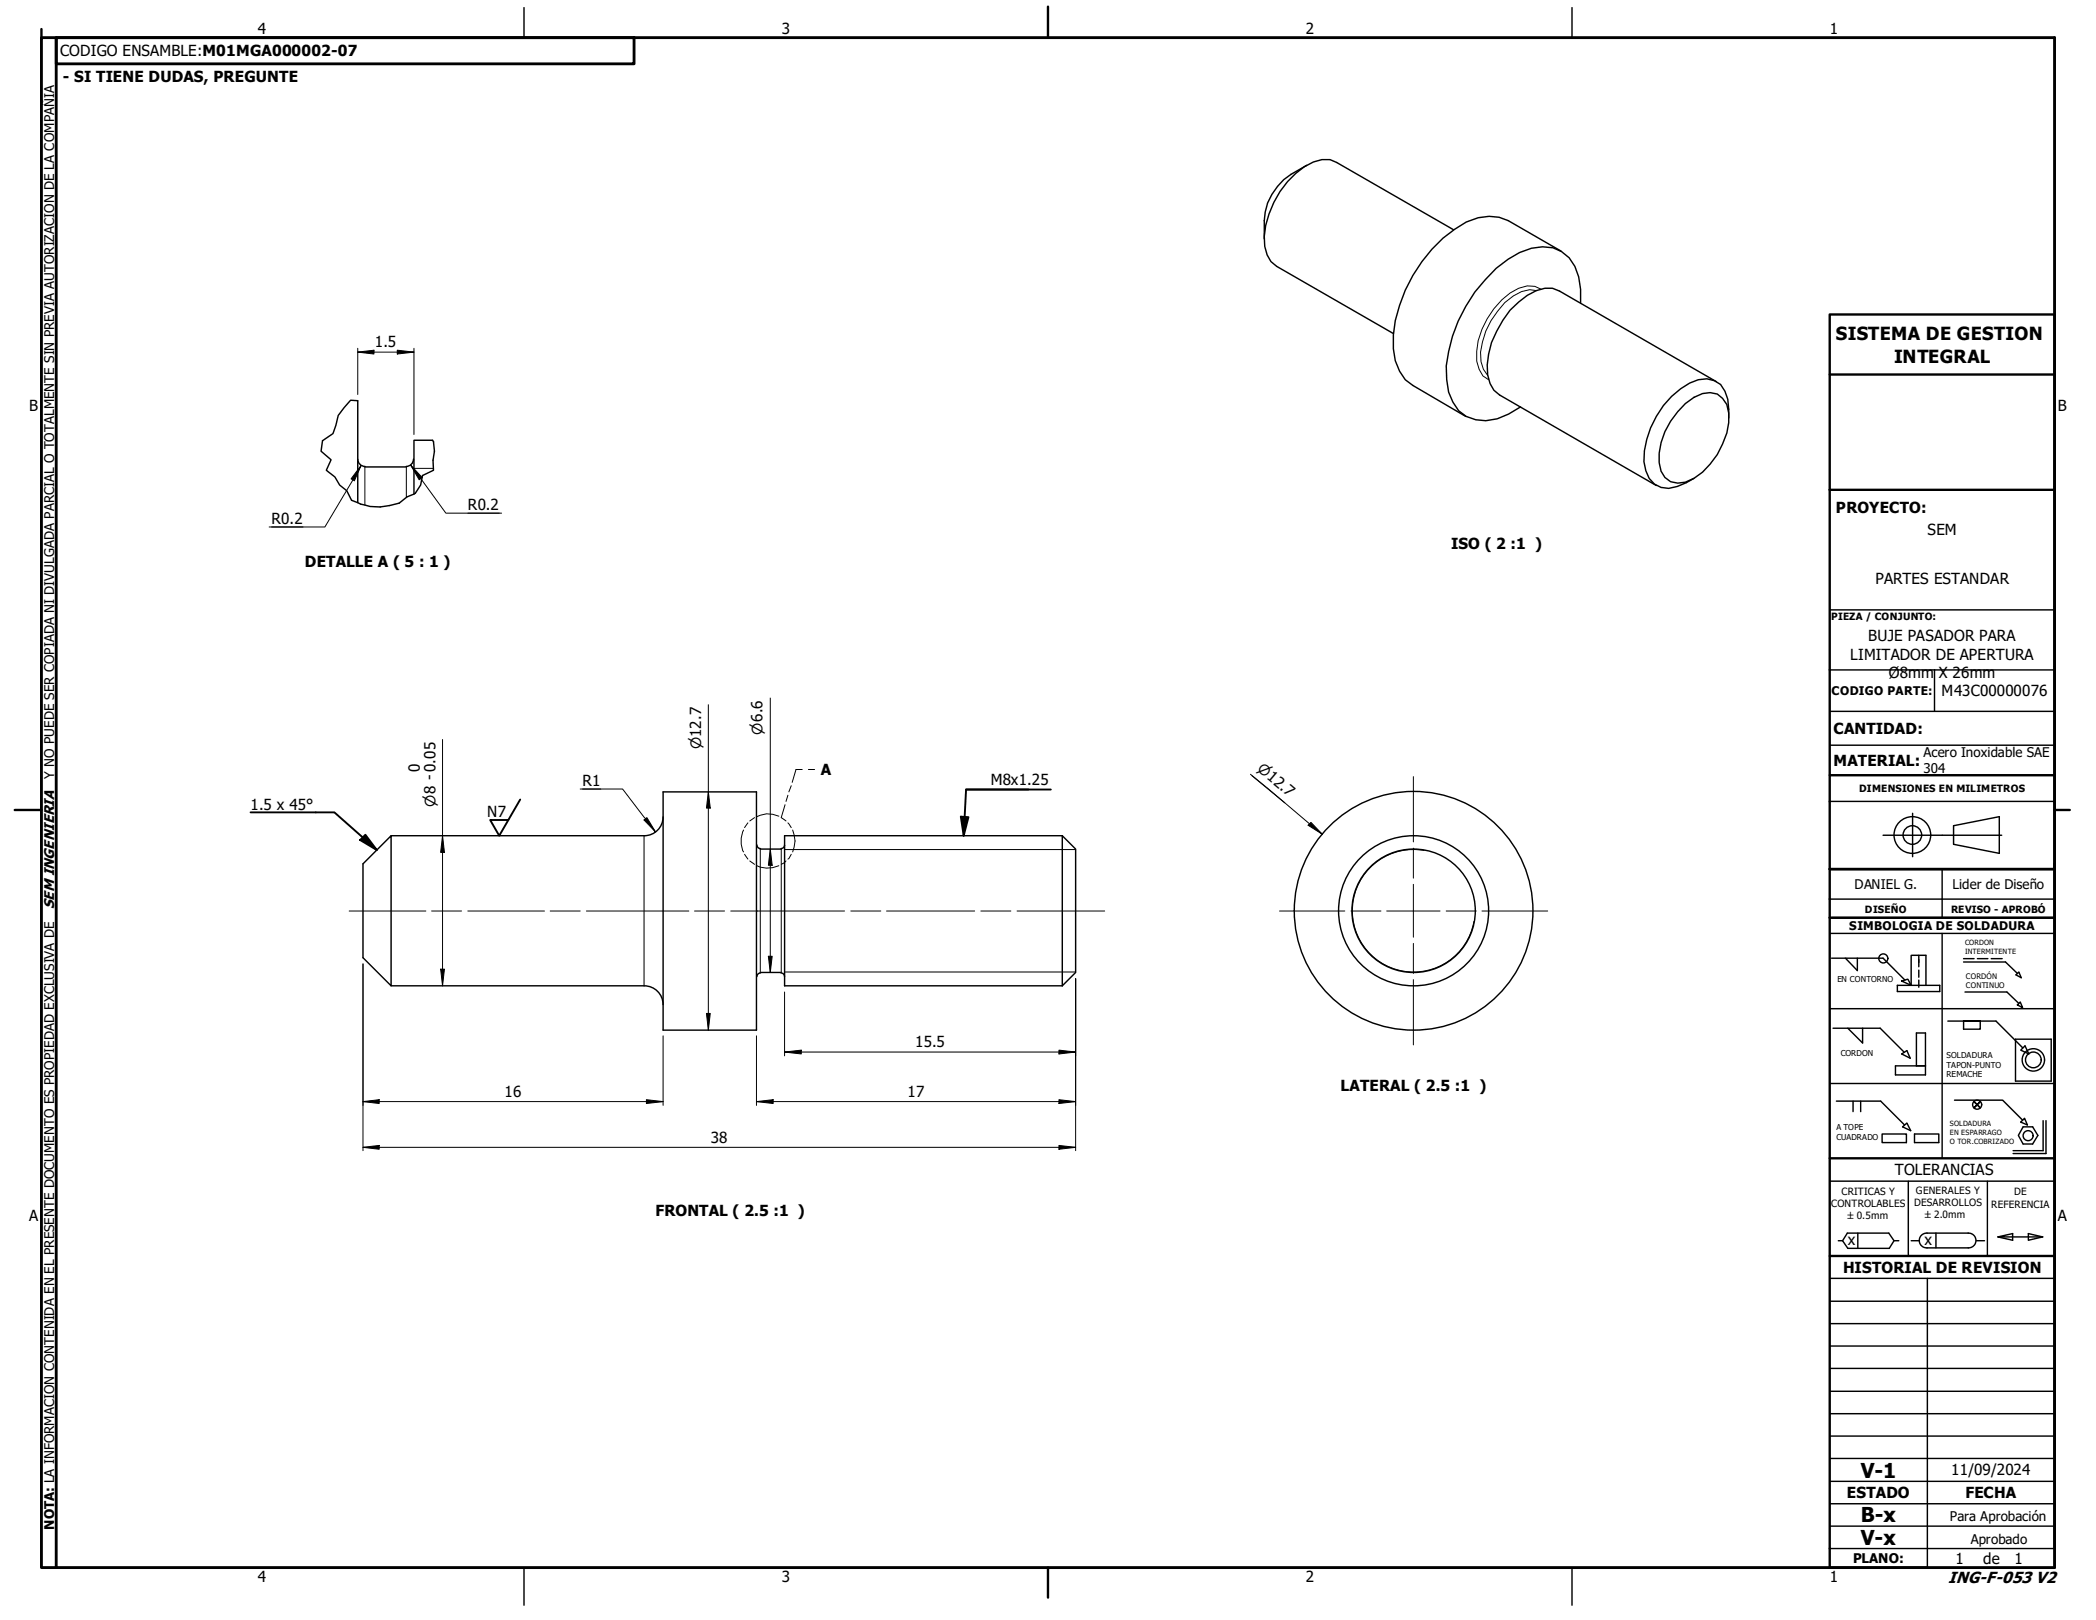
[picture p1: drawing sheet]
<svg xmlns="http://www.w3.org/2000/svg" width="279mm" height="216mm" viewBox="0 0 279 216" stroke-linecap="round" stroke-linejoin="round" font-family="sans-serif">
<!-- layer: Visible (ISO) -->
<g fill="none" stroke="#000" stroke-width=".19">
<path d="M174.2 22l-2.1 1.2a7.7 7.7 0 0 0-3.6 6.2v2.4M193.7 30.6l-15.5-8.9-.9-.4a5.9 5.9 0 0 0-4.6 1.8 12.9 12.9 0 0 0-4.2 8.4 4.2 4.2 0 0 0 1.7 4l15.5 8.9M208.1 33.5l-7.1-4.1a6.2 6.2 0 0 0-5.5 .2 19.8 19.8 0 0 0-9.8 15 7.8 7.8 0 0 0 1.6 6l1 .8 7.1 4.1M47.7 53.4v13.6M57.7 58.7h-2.5v7.1M210.7 40.4a8.2 8.2 0 0 0-1.5-6 4.8 4.8 0 0 0-5-1.3 13 13 0 0 0-6.2 4.2 20.1 20.1 0 0 0-5.2 11.5v1.8l.3 1.7 .6 1.3a4.4 4.4 0 0 0 4.4 2.5l1.5-.3 1.5-.6 1.6-1M224.7 53.8l1.1-.8 1.1-.5a2.47 2.47 0 0 1 3.3 1.4 7 7 0 0 1-.6 5.3 10.3 10.3 0 0 1-3.8 4.6 2.99 2.99 0 0 1-3.9-.2l-.5-.8a7.8 7.8 0 0 1 1.3-6.7l.9-1.2zM228.8 50.9l-20.9-12.1-1-.4a5.8 5.8 0 0 0-4.5 1.9 12.9 12.9 0 0 0-4.2 8.3 4.2 4.2 0 0 0 1.7 4l20.9 12.1M230.4 55.7l-.1-2.5-.4-1.1a2.91 2.91 0 0 0-3.5-1.5 11 11 0 0 0-6.4 6.4 8.7 8.7 0 0 0-.6 5.7 3 3 0 0 0 4.2 2.1l1.2-.5 1-.5M47.7 61.2a.98 .98 0 0 0 1 1M48.6 62.2h5.6M55.1 61.2a.98 .98 0 0 1-1 1"/>
<path d="M243.9 89.3h14M243.9 81.3h30M243.9 94.8h30M243.9 99.3h30M48.4 115.1l3.7-3.7v20l-3.7-3.8zM52.1 111.4h33.8M88.4 108.9a2.51 2.51 0 0 1-2.5 2.5M88.4 105.5h12.4v31.8h-12.4zM100.9 112.6l.2 .4 .3 .1M101.3 113.2h2.8M104.6 112.6l-.3 .4-.2 .1M141.6 111.4l1.8 1.8v16.4l-1.8 1.8"/>
<path d="M141.6 111.4v20M141.6 111.4h-37v20h37M243.9 119.8h15M52.1 131.4h33.8M85.9 131.4a2.51 2.51 0 0 1 2.5 2.5M101.3 129.6h2.8M101.4 129.7l-.4 .2-.1 .2M104.1 129.7h.2l.3 .4M243.9 179.4h30M243.9 176.4h30M243.9 173.4h30M243.9 170.4h30"/>
<path d="M245 165.4h.6l.7 1h5.5l.7-1M245.6 165.4l.7-1.1h5.5l.7 1.1h.6M247.6 164.3v2.1M254.8 165.4h1M256.9 164.3h5.5M256.9 166.3h5.5M256.9 164.3a.98 .98 0 0 0-1.1 1 .98 .98 0 0 0 1.1 1M256.9 170.4v38.5M258.1 164.3v2M262.3 164.3a.98 .98 0 0 1 1.1 1 .98 .98 0 0 1-1.1 1M263.5 165.4h1M266.3 164.8l2 .5v-.9l-2 .4h6"/>
<path d="M270.4 164.4l1.9 .4-1.9 .5zM243.9 182.4h30"/>
<circle cx="188.4" cy="121.4" r="10"/>
<circle cx="188.4" cy="121.4" r="8.2"/>
<circle cx="188.4" cy="121.4" r="15.9"/>
</g>
<!-- layer: Visible Narrow (ISO) -->
<path d="M204.9 38.7l-1-.1a6.5 6.5 0 0 0-4.3 2.9 10.3 10.3 0 0 0-2.2 5.4v1.3l.3 1 .6 .8M205.4 38.5l-.8-.3a5.1 5.1 0 0 0-4.4 1.7 10.6 10.6 0 0 0-3.4 8.2l.4 1.1 .5 .9 .7 .5M48.6 62.2v5.1M54.2 62.2v4.1M55.2 62.4h2.5M85.9 111.4v20M101.3 113.2v16.4M104.1 113.2v16.4M104.6 113.2h38.8M189.9 113.3a8.2 8.2 0 0 0-9.5 6.7 8.2 8.2 0 0 0 6.6 9.4 8.2 8.2 0 0 0 9.5-6.6M104.6 129.5h38.8" fill="none" stroke="#000" stroke-width=".13"/>
<!-- layer: Break Line (ISO) -->
<path d="M47.7 53.4l-1-.1-1.6 2.1-.7 2.4-1.4 .9-.2 1.4 1.3 1.2-.6 1.4 1.1 .9 .7 1 .9 .8 .7 1.3a8.2 8.2 0 0 0 6.3 .4 4.9 4.9 0 0 1 2.2-1.4l.7-1.1 .2-1.2 1.5-.7-.1-1.4 .2-1.2-.1-1.2-.1-.2" fill="none" stroke="#000" stroke-width=".19"/>
<!-- layer: Detail Boundary (ISO) -->
<g fill="none" stroke="#000" stroke-width=".13">
<path d="M99.1 110.6a3.3 3.3 0 0 0 0 2.9M99.3 113.9l.4 .6M99.7 109.7l-.4 .6M99.9 114.7l.7 .5M100.6 109l-.7 .4M100.9 115.4a3.5 3.5 0 0 0 2.9 0M103.8 108.8a3.2 3.2 0 0 0-2.9 0M104.6 107.3l-.5 1.7 .7 .4M104.8 114.7l-.7 .5M105 109.7l.5 .6M105 106l-.2 .8M105.5 113.9l-.3 .5-.2 .1"/>
<path d="M105.5 104.7l-.3 .8M105.7 110.6a3.5 3.5 0 0 1 0 2.9M106.9 102.6h-.8l-.5 1.7M107.8 102.6h.8"/>
</g>
<!-- layer: Border (ANSI) -->
<path d="M5.5 5h268.4v203.9h-268.4zM7.5 5h77v3.5h-77zM7.5 5v203.9" fill="none" stroke="#000" stroke-width=".38"/>
<!-- layer: Border (ISO) -->
<path d="M5.5 3.9v1.1M139.7 .9v4.1M2 107.9h3.5M273.9 107.9h2M139.7 208.9v4" fill="none" stroke="#000" stroke-width=".32"/>
<!-- layer: Border (ANSI) -->
<path d="M69.8 1v4M209.5 1v4M69.8 208.9v5M209.5 208.9v5" fill="none" stroke="#000" stroke-width=".19"/>
<!-- layer: Title (ISO) -->
<path d="M243.9 49.9h30M243.9 65.3v-23.4h30v164.5M243.9 65.3v57M243.9 65.3h30M243.9 103.3h30M273.9 115.8h-30h30M243.9 122.3v32.1h30M243.9 122.3h30M243.9 154.4v54.5h13M243.9 167.4h30" fill="none" stroke="#000" stroke-width=".32"/>
<!-- layer: Title (ANSI) -->
<g fill="none" stroke="#000" stroke-width=".19">
<path d="M273.9 89.3h-16v5.5M243.9 106.8h30M258.9 119.8h15M258.9 115.8v6.5M260.4 110l6.1-1.2v4.9l-6.1-1.2zM243.9 122.3h30h-29.7M243.9 124.4h30M243.9 134.4h30M244.2 127.7h6.8l2.9 2.9M244.3 137h6.3l3.2 3.2M246 127.7l1.6 1.6v-1.6M246.3 137l2 2v-2"/>
<path d="M252.9 131.3h5.7v.8h-5.7zM253.5 130.7l.8-.2 .5 .8zM254.8 131.3v-4h1.9v4M255.8 127.3v1.5M255.8 129.3v.9M255.8 130.6v1M258.9 124.4v30M259.7 136.1h6.4l3.5 3.5M261.7 136.1v1.1h2.3v-1.1h-2.3h2.3M261.7 127.8h1.4M261.7 128.2h5.6l1.6 1.5M261.9 132.2h5.6l1.6 1.5"/>
<path d="M263.6 127.8h1.4M265.4 127.8h1.5M268.7 138.5h4.7v5.6h-4.7zM268.7 129.9l.4-.4 .3 .8zM268.9 133.9l.4-.4 .3 .8zM269.9 139.4l.5 1.1-1-.5zM243.9 144.4h30M243.9 157.4h30M244.8 146.7h5.9l3.2 3.2M247 146.7v1.4M248 146.7v1.4M250.9 151.1h3.2v1.2h-3.2z"/>
<path d="M253.5 140.5l.7-.5 .4 1zM253.6 150.2l.6-.5 .5 1zM254.4 157.4v10M255.2 151.1h3.2v1.2h-3.2zM255.5 142v-4.3h1.2v5.6h-4v-1.3h4M260.5 146.6h6.5l2.6 2.7M263.1 146.8l.9 .8M264 146.8l-.9 .8 .9-.8M264.9 157.4v10M269.4 149.5l.5-.5 .4 .9zM269.7 150.2h1.3l.7 1.1-.7 1.2h-1.3l-.7-1.2zM272.4 149.4v4h-4"/>
<path d="M272.7 149.4v4.3h-4.3M243.9 191.4h30M243.9 194.4h30M243.9 188.4h30M243.9 185.4h30M243.9 197.4h30M243.9 206.4h30M243.9 203.4h30M243.9 200.4h30"/>
<circle cx="254.9" cy="111.3" r="2.44"/>
<circle cx="254.9" cy="111.3" r="1.24"/>
<circle cx="251" cy="127.7" r=".6"/>
<circle cx="263.6" cy="147.2" r=".6"/>
<circle cx="270.4" cy="151.4" r=".67"/>
<circle cx="271" cy="141.3" r="1.49"/>
<circle cx="271" cy="141.3" r="1.05"/>
</g>
<!-- layer: Centerline (ANSI) -->
<path d="M251 111.3h15.8M255 108.4v5.8" fill="none" stroke="#000" stroke-width=".19"/>
<!-- layer: Dimension (ISO) -->
<g fill="none" stroke="#000" stroke-width=".13">
<path d="M47.7 46.9l2.1-.2v.5zM47.7 46.9h7.5M47.7 46.4v6.2M53 46.7l2.2 .2-2.2 .3zM55.2 46.4v11.5M36.2 70.2h4.2M48.1 62l-.9 2.1-.4-.3zM48.1 62l-4.8 8.2h-7.4M54.7 62l1.6 1.6-.4 .3zM54.7 62l4.7 6.4h7.5M62.4 68.4h4.1M59 98.6v32.8"/>
<path d="M94.4 93.9v43.4M102.7 93v36.6M59 111.4l.2 2.2h-.5zM77.3 105.2h5.7l4.4 5.7M77.7 105.2h2.4M85.9 109.3l.3-.3 1.2 1.9zM94.4 105.5l.3 2.2h-.5zM102.7 113.2l.2 2.1h-.5zM166.7 103.2l9.6 8M166.9 103.4l4.4 3.6M174.8 109.6l1.5 1.6-1.9-1.2zM48.4 128.5v24.9"/>
<path d="M58.7 129.2h.5l-.2 2.2zM88.4 138v9.3M94.2 135.1h.5l-.3 2.2zM100.8 138v9.3M102.4 127.4h.5l-.2 2.2zM104.6 132.2v8.5M141.2 140l2.2 .2-2.2 .3zM143.4 130.4v23M48.4 146.8l2.1-.2v.5zM48.4 152.9l2.1-.2v.5zM48.4 146.8h40M48.4 152.9h95"/>
<path d="M86.2 146.6l2.2 .2-2.2 .3zM100.8 146.8l2.3-.2v.5zM100.8 146.8h42.6M104.6 140.2l2.2-.2v.5zM104.6 140.2h38.8M141.2 146.6l2.2 .2-2.2 .3zM141.2 152.7l2.2 .2-2.2 .3z"/>
</g>
<g fill="#000">
<path d="M47.7 46.9l2.1-.2v.5zM53 46.7l2.2 .2-2.2 .3zM48.1 62l-.9 2.1-.4-.3zM54.7 62l1.6 1.6-.4 .3zM59 111.4l.2 2.2h-.5zM85.9 109.3l.3-.3 1.2 1.9zM94.4 105.5l.3 2.2h-.5zM102.7 113.2l.2 2.1h-.5zM174.8 109.6l1.5 1.6-1.9-1.2zM58.7 129.2h.5l-.2 2.2zM94.2 135.1h.5l-.3 2.2zM102.4 127.4h.5l-.2 2.2z"/>
<path d="M104.6 140.2l2.2-.2v.5zM48.4 146.8l2.1-.2v.5zM48.4 152.9l2.1-.2v.5zM86.2 146.6l2.2 .2-2.2 .3zM100.8 146.8l2.3-.2v.5zM141.2 146.6l2.2 .2-2.2 .3zM141.2 140l2.2 .2-2.2 .3zM141.2 152.7l2.2 .2-2.2 .3z"/>
</g>
<!-- layer: Symbol (ISO) -->
<path d="M33.4 108.3h11.2l5.6 5M48.7 111.3l1.5 2-2.2-1.3zM69.3 106.6l-2.8 4.8-1.2-2.1h2.5M128.1 108.8l1 .1-.6 2.5zM128.8 105.2h11.3M137.1 105.2h-8.3l-.3 6.2" fill="none" stroke="#000" stroke-width=".25"/>
<path d="M48.7 111.3l1.5 2-2.2-1.3zM128.1 108.8l1 .1-.6 2.5z" fill="#000"/>
<!-- layer: Center Mark (ISO) -->
<path d="M188.4 103.5v8.7M188.4 113v4M188.4 117.9v7M170.6 121.4h8.7M180.1 121.4h4M184.8 121.4h7.2M188.4 125.7v4M188.4 130.6v8.7M192.8 121.4h4M197.5 121.4h8.8" fill="none" stroke="#000" stroke-width=".13"/>
<!-- layer: Centerline (ISO) -->
<path d="M46.5 121.4h10.3M57.5 121.4h4M62.4 121.4h10.2M73.3 121.4h4M78.2 121.4h13.6M92.6 121.4h4M97.4 121.4h15.2M113.4 121.4h4M118.2 121.4h11.7M130.7 121.4h4M135.6 121.4h11.7" fill="none" stroke="#000" stroke-width=".13"/>
<g font-size="2.7">
<text x="248" y="196.9">V-1</text>
<text x="248" y="202.9">B-x</text>
<text x="248" y="205.9">V-x</text>
</g>
<g font-size="2.4">
<text x="244.7" y="45.3">SISTEMA DE GESTION</text>
<text x="252.5" y="48.3">INTEGRAL</text>
</g>
<text font-size="2.1" x="259.7" y="210.9">ING-F-053 V2</text>
<g font-size="2">
<text x="34.4" y="4.6">4</text>
<text x="104.2" y="4.6">3</text>
<text x="174.1" y="4.6">2</text>
<text x="243.9" y="4.6">1</text>
<text x="8" y="7.5">CODIGO ENSAMBLE:M01MGA000002-07</text>
<text x="8.4" y="10.9">- SI TIENE DUDAS, PREGUNTE</text>
<text x="50" y="46.3">1.5</text>
<text x="3.9" y="54.7">B</text>
<text x="274.3" y="54.7">B</text>
<text x="36.2" y="69.8">R0.2</text>
<text x="62.4" y="67.9">R0.2</text>
<text x="244.7" y="68.3">PROYECTO:</text>
<text x="256.9" y="71.2">SEM</text>
<text x="40.6" y="75.6">DETALLE A ( 5 : 1 )</text>
<text x="193.4" y="73.2">ISO ( 2 :1 )</text>
<text x="250" y="77.8">PARTES ESTANDAR</text>
<text x="246.6" y="87.9">LIMITADOR DE APERTURA</text>
<text x="249" y="85.5">BUJE PASADOR PARA</text>
<text x="251.8" y="90.4">Ø8mm</text>
<text x="258.4" y="90.4">X 26mm</text>
<text x="258.8" y="92.8">M43C00000076</text>
<text x="244.4" y="97.8">CANTIDAD:</text>
<text x="33.4" y="107.9">1.5 x 45°</text>
<text x="55.9" y="102.9" transform="rotate(-90 55.9 102.9)">0</text>
<text x="77.7" y="104.8">R1</text>
<text x="109.4" y="103.3">A</text>
<text x="132.1" y="104.6">M8x1.25</text>
<text x="244.4" y="102">MATERIAL:</text>
<text x="65" y="108.8">N7</text>
<text x="122" y="139.6">15.5</text>
<text x="67.2" y="146.2">16</text>
<text x="121" y="146.2">17</text>
<text x="178.7" y="145.4">LATERAL ( 2.5 :1 )</text>
<text x="94.7" y="152.3">38</text>
<text x="252.6" y="156.7">TOLERANCIAS</text>
<text x="3.9" y="162.7">A</text>
<text x="87.4" y="162.1">FRONTAL ( 2.5 :1 )</text>
<text x="246.3" y="165.9">x</text>
<text x="256.5" y="165.9">x</text>
<text x="274.3" y="162.7">A</text>
<text x="245.7" y="169.7">HISTORIAL DE REVISION</text>
<text x="260.1" y="196.5">11/09/2024</text>
<text x="246.2" y="199.6">ESTADO</text>
<text x="262" y="199.6">FECHA</text>
<text x="260.7" y="208.5">1</text>
<text x="264.4" y="208.5">de</text>
<text x="268.5" y="208.5">1</text>
<text x="34.4" y="210.8">4</text>
<text x="104.2" y="210.8">3</text>
<text x="174.1" y="210.8">2</text>
<text x="243.9" y="210.8">1</text>
</g>
<g font-size="1.9">
<text x="93.5" y="99.9" transform="rotate(-90 93.5 99.9)">⌀12.7</text>
<text x="101.7" y="97.9" transform="rotate(-90 101.7 97.9)">⌀6.6</text>
<text x="58" y="107.6" transform="rotate(-90 58 107.6)">⌀8 - 0.05</text>
<text x="167.5" y="102.6" transform="rotate(40 167.5 102.6)">⌀12.7</text>
<text x="7.2" y="121.2" transform="rotate(-90 7.2 121.2)">SEM INGENIERIA</text>
</g>
<g font-size="1.8">
<text x="256.4" y="100.9">Acero Inoxidable SAE</text>
<text x="7.2" y="103.8" transform="rotate(-90 7.2 103.8)">Y NO PUEDE SER COPIADA NI DIVULGADA PARCIAL O TOTALMENTE SIN PREVIA AUTORIZACION DE LA COMPAÑIA</text>
<text x="256.4" y="103.1">304</text>
<text x="247.2" y="118.4">DANIEL G.</text>
<text x="260.3" y="118.5">Lider de Diseño</text>
<text x="7.2" y="203.9" transform="rotate(-90 7.2 203.9)">NOTA: LA INFORMACION CONTENIDA EN EL PRESENTE DOCUMENTO ES PROPIEDAD EXCLUSIVA DE</text>
<text x="259.9" y="202.7">Para Aprobación</text>
<text x="247" y="208.3">PLANO:</text>
<text x="262.7" y="205.8">Aprobado</text>
</g>
<g font-size="1.6">
<text x="244.2" y="92.6">CODIGO PARTE:</text>
<text x="246.5" y="124">SIMBOLOGIA DE SOLDADURA</text>
</g>
<g font-size="1.3">
<text x="244.1" y="82.6">PIEZA / CONJUNTO:</text>
<text x="247.8" y="105.5">DIMENSIONES EN MILIMETROS</text>
<text x="248.6" y="121.7">DISEÑO</text>
<text x="260.1" y="121.7">REVISO - APROBÓ</text>
<text x="244.1" y="160.8">CONTROLABLES</text>
<text x="245.5" y="159.2">CRITICAS Y</text>
<text x="255.1" y="160.7">DESARROLLOS</text>
<text x="255.4" y="159.1">GENERALES Y</text>
<text x="265.4" y="161">REFERENCIA</text>
<text x="268.5" y="159.3">DE</text>
<text x="246.3" y="162.5">±0.5mm</text>
<text x="256.6" y="162.3">±2.0mm</text>
</g>
<g font-size="1.1">
<text x="244.9" y="130.9">EN CONTORNO</text>
<text x="245.4" y="140.7">CORDON</text>
<text x="259.5" y="141">SOLDADURA</text>
<text x="259.5" y="142.3">TAPON-PUNTO</text>
<text x="259.5" y="143.6">REMACHE</text>
<text x="244.8" y="150.6">A TOPE</text>
<text x="244.8" y="152">CUADRADO</text>
</g>
<g font-size="1">
<text x="261.9" y="126">CORDON</text>
<text x="261.9" y="127.2">INTERMITENTE</text>
<text x="262.1" y="130.4">CORDÓN</text>
<text x="262.1" y="131.7">CONTINUO</text>
<text x="259.9" y="150.1">SOLDADURA</text>
<text x="259.9" y="151.3">EN ESPARRAGO</text>
<text x="259.9" y="152.4">O TOR.COBRIZADO</text>
</g>
</svg>
